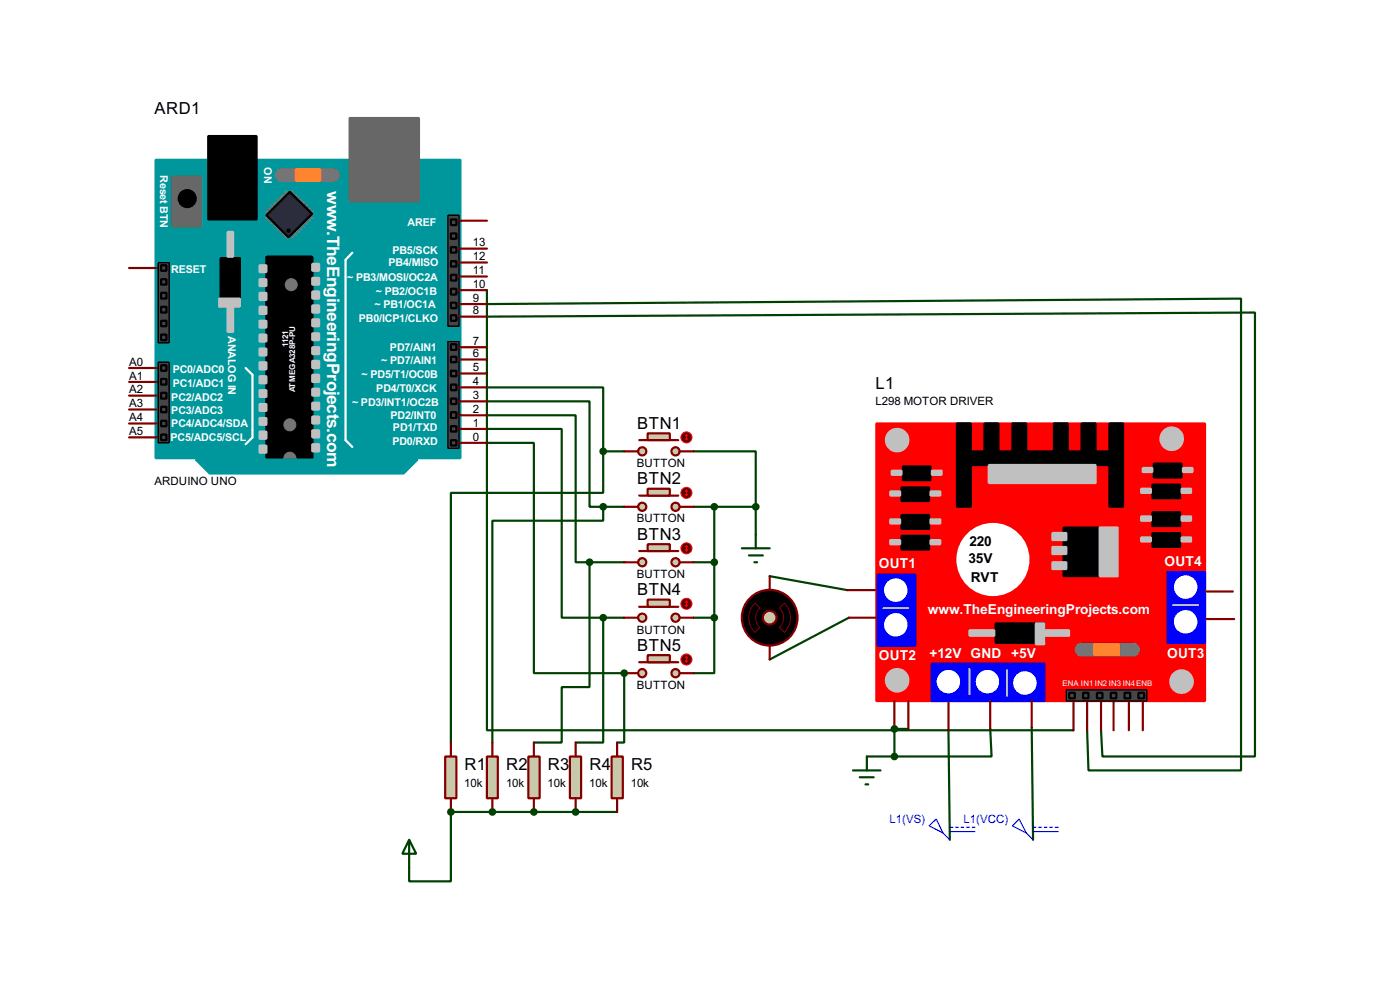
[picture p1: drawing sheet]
<svg xmlns="http://www.w3.org/2000/svg" width="256mm" height="180mm" viewBox="0 0 256 180" stroke-linecap="round" stroke-linejoin="round" font-family="sans-serif">
<path d="M89.2 81.1h8.6v42.1h16.6M127.1 82.6h11.4v10.2M127.1 92.8h11.4M130.9 92.8v20.3M138.5 92.8v5M127.1 102.9h3.8M127.1 113.1h3.8M130.9 113.1v10.1h-3.8M82.6 148.6v12.7h-7.6v-2.5" fill="none" stroke="#004000" stroke-width=".4"/>
<circle cx="82.6" cy="148.6" r=".2" fill="#004000"/>
<path d="M82.6 148.6h7.6" fill="none" stroke="#004000" stroke-width=".4"/>
<circle cx="90.2" cy="148.6" r=".2" fill="#004000"/>
<path d="M90.2 148.6h7.6" fill="none" stroke="#004000" stroke-width=".4"/>
<circle cx="97.8" cy="148.6" r=".2" fill="#004000"/>
<path d="M97.8 148.6h7.7" fill="none" stroke="#004000" stroke-width=".4"/>
<circle cx="105.5" cy="148.6" r=".2" fill="#004000"/>
<path d="M105.5 148.6h7.6" fill="none" stroke="#004000" stroke-width=".4"/>
<circle cx="114.4" cy="123.2" r=".2" fill="#004000"/>
<g fill="none" stroke="#004000" stroke-width=".4">
<path d="M89.2 78.5h13.7v34.6h7.6M89.2 76h16.3v26.9h2.5M89.2 73.5h18.8v19.3h2.5M89.2 70.9h21.3v11.7M110.5 92.8v2.5h-20.3v40.6M110.5 82.6v7.6h-27.9v45.7M110.5 92.8h3.9M110.5 82.6h3.9M108 102.9v22.9h-5.1v10.1h-5.1M108 102.9h6.4M110.5 113.1v22.8h-5M110.5 113.1h3.9"/>
<path d="M114.4 123.2v12.7h-1.3M163.9 133.4h2.5M173.8 133.7l.2 20M189 133.2l.3 20.5"/>
</g>
<circle cx="163.9" cy="133.4" r=".2" fill="#004000"/>
<path d="M89.2 53.1v80.6h107.5M89.2 55.7l138.2-1v86.3h-28l-.2-7.3M89.2 58l140.7-.8v81.3h-27.9l-.3-4.8M141 105.5l14.2 2.5M155.5 113.1l-14.5 7.6M158.8 138.5h5.1M163.9 133.4v5.1M181.4 133.4l.3 5.1h-17.8" fill="none" stroke="#004000" stroke-width=".4"/>
<path d="M28.5 29.3h55.9v54.6h-55.9z" fill="#00979c" stroke="#00979c" stroke-width=".4"/>
<g fill="#686767" stroke="#686767" stroke-width=".4">
<path d="M64.1 21.6h12.7v15.3h-12.7z"/>
<path d="M31.6 32.3h5.3v9.2h-5.3z"/>
</g>
<path d="M38.2 24.9h8.8v15.3h-8.8zM40.4 47.3h3.6v8.9h-3.6zM48.8 47h8.4v36.9h-8.4z" fill="#000" stroke="#000" stroke-width=".4"/>
<path d="M64.6 46.3l-1.3 1.3v33l1.3 1.2M45 67.4l1.3 1.2v11.5l-1.3 1.2" fill="none" stroke="#fff" stroke-width=".4"/>
<g fill="#c0c0c0" stroke="#c0c0c0" stroke-width=".4">
<path d="M57.2 48.3h1.3v1.3h-1.3z"/>
<path d="M57.2 50.9h1.3v1.2h-1.3z"/>
<path d="M57.2 53.4h1.3v1.3h-1.3z"/>
<path d="M57.2 55.9h1.3v1.3h-1.3z"/>
<path d="M57.2 58.5h1.3v1.2h-1.3z"/>
<path d="M57.2 61h1.3v1.3h-1.3z"/>
<path d="M57.2 63.6h1.3v1.2h-1.3z"/>
<path d="M57.2 66.1h1.3v1.3h-1.3z"/>
<path d="M57.2 68.6h1.3v1.3h-1.3z"/>
<path d="M57.2 71.2h1.3v1.2h-1.3z"/>
<path d="M57.2 73.7h1.3v1.3h-1.3z"/>
<path d="M57.2 76.3h1.3v1.2h-1.3z"/>
<path d="M57.2 78.8h1.3v1.3h-1.3z"/>
<path d="M57.2 81.3h1.3v1.3h-1.3z"/>
<path d="M47.6 48.6h1.2v1.2h-1.2z"/>
<path d="M47.6 51.1h1.2v1.3h-1.2z"/>
<path d="M47.6 53.6h1.2v1.3h-1.2z"/>
<path d="M47.6 56.2h1.2v1.3h-1.2z"/>
<path d="M47.6 58.7h1.2v1.3h-1.2z"/>
<path d="M47.6 61.3h1.2v1.2h-1.2z"/>
<path d="M47.6 63.8h1.2v1.3h-1.2z"/>
<path d="M47.6 66.3h1.2v1.3h-1.2z"/>
<path d="M47.6 68.9h1.2v1.3h-1.2z"/>
<path d="M47.6 71.4h1.2v1.3h-1.2z"/>
<path d="M47.6 74h1.2v1.2h-1.2z"/>
<path d="M47.6 76.5h1.2v1.3h-1.2z"/>
<path d="M47.6 79h1.2v1.3h-1.2z"/>
<path d="M47.6 81.6h1.2v1.3h-1.2z"/>
<path d="M40.2 54.7h3.8v1.5h-3.8z"/>
<path d="M41.7 42.5h1v4.5h-1z"/>
<path d="M41.7 56.2h1v4.6h-1z"/>
</g>
<circle cx="34.3" cy="36.4" r="1.55" fill="#000" stroke="#000" stroke-width=".4"/>
<path d="M51.6 32.1h9.4" fill="none" stroke="#757575" stroke-width="2.6"/>
<path d="M54.2 31h4.5v2.1h-4.5z" fill="#ff8000" stroke="#ff8000" stroke-width=".4"/>
<g fill="none" stroke="#808080" stroke-width=".45">
<path d="M48.8 38.7l.5 .5M49.3 38.2l.5 .5M49.3 39.4l-.5 .5M49.8 37.6l.5 .6M49.8 39.9l-.5 .5M50.3 37.1l.6 .5M50.9 36.6l.5 .5M51.4 36.1l.5 .5M51.9 35.6l.5 .5M52.4 35.1l.5 .5M53.6 35.1l-.5 .5M54.2 35.6l-.6 .5"/>
<path d="M54.7 36.1l-.5 .5M55.2 36.6l-.5 .5M55.7 37.1l-.5 .5M56.2 39.9l.5 .5M56.2 37.6l-.5 .6M56.7 39.4l.5 .5M56.7 38.2l-.5 .5M57.2 38.7l-.5 .5M50.3 40.4l-.5 .5M50.9 40.9l-.6 .6M51.4 41.5l-.5 .5M51.9 42l-.5 .5"/>
<path d="M52.4 42.5l-.5 .5M52.9 43l-.5 .5M53.1 43l.5 .5M53.6 42.5l.6 .5M54.2 42l.5 .5M54.7 41.5l.5 .5M55.2 40.9l.5 .6M55.7 40.4l.5 .5"/>
</g>
<path d="M53.1 35.1l4.1 4.1-4.3 4.3-4.1-4.1z" fill-rule="evenodd" fill="#2c2c2c" stroke="#000" stroke-width=".4"/>
<circle cx="52.8" cy="42.2" r=".3" fill="#000" stroke="#000" stroke-width=".18"/>
<path d="M82.1 39.4h2v20.3h-2z" fill="#464646" stroke="#000" stroke-width=".25"/>
<circle cx="53.1" cy="77.8" r="1.1" fill="#757575" stroke="#757575" stroke-width=".18"/>
<g fill="#464646" stroke="#000" stroke-width=".4">
<path d="M82.6 40.2h1v1h-1z"/>
<path d="M82.6 45.3h1v1h-1z"/>
<path d="M82.6 47.8h1v1h-1z"/>
<path d="M82.6 50.3h1v1.1h-1z"/>
<path d="M82.6 52.9h1v1h-1z"/>
<path d="M82.6 55.4h1v1h-1z"/>
<path d="M82.6 42.7h1v1h-1z"/>
<path d="M82.6 57.7h1v1h-1z"/>
</g>
<g fill="#757575" stroke="#757575" stroke-width=".18">
<circle cx="53.3" cy="52.1" r="1.1"/>
<circle cx="53.1" cy="83.9" r="1.1"/>
</g>
<path d="M35.9 84.1h40.6l-2.5 2.6h-35.6z" fill-rule="evenodd" fill="#00979c" stroke="#00979c" stroke-width=".4"/>
<g fill="#464646" stroke="#000" stroke-width=".25">
<path d="M29 48.1h2v14.7h-2z"/>
<path d="M82.1 62.5h2v19.6h-2z"/>
<path d="M29 66.3h2v14.8h-2z"/>
</g>
<g fill="#464646" stroke="#000" stroke-width=".4">
<path d="M29.5 51.1h1v1h-1z"/>
<path d="M29.5 56.2h1v1h-1z"/>
<path d="M29.5 61.3h1v1h-1z"/>
<path d="M29.5 58.7h1v1h-1z"/>
<path d="M29.5 53.6h1v1.1h-1z"/>
<path d="M29.5 48.6h1v1h-1z"/>
<path d="M82.6 63h1v1.1h-1z"/>
<path d="M82.6 65.3h1v1h-1z"/>
<path d="M82.6 67.9h1v1h-1z"/>
<path d="M82.6 70.4h1v1h-1z"/>
<path d="M82.6 73h1v1h-1z"/>
<path d="M82.6 75.5h1v1h-1z"/>
<path d="M82.6 78h1v1h-1z"/>
<path d="M82.6 80.6h1v1h-1z"/>
<path d="M29.5 66.9h1v1h-1z"/>
<path d="M29.5 69.4h1v1h-1z"/>
<path d="M29.5 71.9h1v1.1h-1z"/>
<path d="M29.5 74.5h1v1h-1z"/>
<path d="M29.5 77h1v1h-1z"/>
<path d="M29.5 79.6h1v1h-1z"/>
</g>
<g fill="none" stroke="#800000" stroke-width=".4">
<path d="M23.7 49.1h5.1M84.1 58h5.1M84.1 55.7h5.1M84.1 53.1h5.1M84.1 50.6h5.1M84.1 48.1h5.1M84.1 45.5h5.1M84.1 40.4h5.1M23.7 77.5h5.1M23.7 75h5.1M23.7 72.4h5.1M23.7 69.9h5.1"/>
<path d="M23.7 67.4h5.1M84.1 78.5h5.1M84.1 76h5.1M84.1 73.5h5.1M84.1 70.9h5.1M84.1 68.4h5.1M84.1 65.8h5.1M84.1 63.6h5.1M23.7 80.1h5.1M84.1 81.1h5.1"/>
</g>
<g fill="#c8c8aa" stroke="#800000" stroke-width=".4">
<circle cx="123.7" cy="82.6" r=".75"/>
<circle cx="117.6" cy="82.6" r=".75"/>
</g>
<path d="M117.1 80.6h7.2" fill="none" stroke="#800000" stroke-width=".4"/>
<path d="M118.7 79.3h4v1.3h-4z" fill="#c8c8aa" stroke="#800000" stroke-width=".4"/>
<path d="M114.4 82.6h2.5M124.5 82.6h2.6" fill="none" stroke="#800000" stroke-width=".4"/>
<circle cx="125.7" cy="80.1" r="1" fill="#400000" stroke="#f00" stroke-width=".2"/>
<path d="M125.8 79.6v1M125.8 79.6l-.3 .2M125.8 79.6l.2 .2M125.5 80.3l.3 .3M126 80.3l-.2 .3" fill="none" stroke="#f00" stroke-width=".2"/>
<path d="M138.5 97.8v2.6M135.9 100.4h5.1M137.2 101.7h2.6M138.2 102.9h.5" fill="none" stroke="#004000" stroke-width=".4"/>
<g fill="#c8c8aa" stroke="#800000" stroke-width=".4">
<circle cx="123.7" cy="92.8" r=".75"/>
<circle cx="117.6" cy="92.8" r=".75"/>
</g>
<path d="M117.1 90.7h7.2" fill="none" stroke="#800000" stroke-width=".4"/>
<path d="M118.7 89.5h4v1.2h-4z" fill="#c8c8aa" stroke="#800000" stroke-width=".4"/>
<path d="M114.4 92.8h2.5M124.5 92.8h2.6" fill="none" stroke="#800000" stroke-width=".4"/>
<circle cx="125.7" cy="90.2" r="1" fill="#400000" stroke="#f00" stroke-width=".2"/>
<path d="M125.5 90.5l.3 .2M125.8 89.7v1M125.8 89.7l-.3 .3M125.8 89.7l.2 .3M126 90.5l-.2 .2" fill="none" stroke="#f00" stroke-width=".2"/>
<g fill="#c8c8aa" stroke="#800000" stroke-width=".4">
<circle cx="123.7" cy="102.9" r=".75"/>
<circle cx="117.6" cy="102.9" r=".75"/>
</g>
<path d="M117.1 100.9h7.2" fill="none" stroke="#800000" stroke-width=".4"/>
<path d="M118.7 99.6h4v1.3h-4z" fill="#c8c8aa" stroke="#800000" stroke-width=".4"/>
<path d="M114.4 102.9h2.5M124.5 102.9h2.6" fill="none" stroke="#800000" stroke-width=".4"/>
<circle cx="125.7" cy="100.4" r="1" fill="#400000" stroke="#f00" stroke-width=".2"/>
<path d="M125.8 99.9v1M125.8 99.9l-.3 .2M125.8 99.9l.2 .2M125.5 100.6l.3 .3M126 100.6l-.2 .3" fill="none" stroke="#f00" stroke-width=".2"/>
<g fill="#c8c8aa" stroke="#800000" stroke-width=".4">
<circle cx="123.7" cy="113.1" r=".75"/>
<circle cx="117.6" cy="113.1" r=".75"/>
</g>
<path d="M117.1 111.1h7.2" fill="none" stroke="#800000" stroke-width=".4"/>
<path d="M118.7 109.8h4v1.3h-4z" fill="#c8c8aa" stroke="#800000" stroke-width=".4"/>
<path d="M114.4 113.1h2.5M124.5 113.1h2.6" fill="none" stroke="#800000" stroke-width=".4"/>
<circle cx="125.7" cy="110.5" r="1" fill="#400000" stroke="#f00" stroke-width=".2"/>
<path d="M125.5 110.8l.3 .3M125.8 110v1.1M125.8 110l-.3 .3M125.8 110l.2 .3M126 110.8l-.2 .3" fill="none" stroke="#f00" stroke-width=".2"/>
<g fill="#c8c8aa" stroke="#800000" stroke-width=".4">
<circle cx="123.7" cy="123.2" r=".75"/>
<circle cx="117.6" cy="123.2" r=".75"/>
</g>
<path d="M117.1 121.2h7.2" fill="none" stroke="#800000" stroke-width=".4"/>
<path d="M118.7 119.9h4v1.3h-4z" fill="#c8c8aa" stroke="#800000" stroke-width=".4"/>
<path d="M114.4 123.2h2.5M124.5 123.2h2.6" fill="none" stroke="#800000" stroke-width=".4"/>
<circle cx="125.7" cy="120.7" r="1" fill="#400000" stroke="#f00" stroke-width=".2"/>
<path d="M125.5 121l.3 .2M125.8 120.2v1M125.8 120.2l-.3 .3M125.8 120.2l.2 .3M126 121l-.2 .2" fill="none" stroke="#f00" stroke-width=".2"/>
<g fill="#004000" stroke="#004000" stroke-width=".4">
<circle cx="138.4" cy="92.8" r=".5"/>
<circle cx="130.8" cy="92.8" r=".5"/>
<circle cx="130.8" cy="102.9" r=".5"/>
<circle cx="130.8" cy="113.1" r=".5"/>
</g>
<path d="M81.6 138.5h2v7.6h-2z" fill="#c8c8aa" stroke="#800000" stroke-width=".4"/>
<path d="M82.6 135.9v2.6M82.6 146.1v2.5" fill="none" stroke="#800000" stroke-width=".4"/>
<path d="M89.2 138.5h2v7.6h-2z" fill="#c8c8aa" stroke="#800000" stroke-width=".4"/>
<path d="M90.2 135.9v2.6M90.2 146.1v2.5" fill="none" stroke="#800000" stroke-width=".4"/>
<path d="M96.8 138.5h2.1v7.6h-2.1z" fill="#c8c8aa" stroke="#800000" stroke-width=".4"/>
<path d="M97.8 135.9v2.6M97.8 146.1v2.5" fill="none" stroke="#800000" stroke-width=".4"/>
<path d="M104.4 138.5h2.1v7.6h-2.1z" fill="#c8c8aa" stroke="#800000" stroke-width=".4"/>
<path d="M105.5 135.9v2.6M105.5 146.1v2.5" fill="none" stroke="#800000" stroke-width=".4"/>
<path d="M112.1 138.5h2v7.6h-2z" fill="#c8c8aa" stroke="#800000" stroke-width=".4"/>
<path d="M113.1 135.9v2.6M113.1 146.1v2.5" fill="none" stroke="#800000" stroke-width=".4"/>
<path d="M75 153.7l1.3 2.6h-2.6zM75 153.7v5.1" fill="none" stroke="#004000" stroke-width=".4"/>
<g fill="#004000" stroke="#004000" stroke-width=".4">
<circle cx="82.6" cy="148.6" r=".5"/>
<circle cx="90.2" cy="148.6" r=".5"/>
<circle cx="97.8" cy="148.6" r=".5"/>
<circle cx="105.4" cy="148.6" r=".5"/>
<circle cx="114.3" cy="123.2" r=".5"/>
<circle cx="110.5" cy="113.1" r=".5"/>
<circle cx="108" cy="102.9" r=".5"/>
<circle cx="110.5" cy="92.8" r=".5"/>
<circle cx="110.5" cy="82.6" r=".5"/>
</g>
<path d="M160.6 77.5h60.2v50.8h-60.2z" fill="#f00" stroke="#f00" stroke-width=".4"/>
<g fill="#000" stroke="#000" stroke-width=".4">
<path d="M175.3 77.5h2.6v15.3h-2.6zM180.4 77.5h2.5v5.1h-2.5zM185.5 77.5h2.5v5.1h-2.5zM193.1 77.5h2.5v5.1h-2.5zM198.2 77.5h2.5v5.1h-2.5zM203.3 77.5h2.5v15.3h-2.5zM165.2 89.2h5v2.5h-5zM165.2 94.3h5v2.5h-5zM165.2 98.1h5v2.5h-5zM165.4 85.4h5.1v2.5h-5.1zM177.9 82.6h25.4v2.5h-25.4zM194.9 96.6h6.3v8.9h-6.3z"/>
<path d="M211.1 88.7h5.1v2.5h-5.1zM211.1 93.8h5.1v2.5h-5.1zM211.1 97.6h5.1v2.5h-5.1zM211.4 84.9h5.1v2.5h-5.1zM182.4 114.1h8.9v3.6h-8.9z"/>
</g>
<g fill="#c0c0c0" stroke="#c0c0c0" stroke-width=".4">
<path d="M216.7 85.7h1.8v.7h-1.8z"/>
<path d="M209.4 85.7h1.7v.7h-1.7z"/>
<path d="M216.5 89.5h1.7v.7h-1.7z"/>
<path d="M209.1 89.5h1.8v.7h-1.8z"/>
<path d="M216.5 94.5h1.7v.8h-1.7z"/>
<path d="M209.1 94.5h1.8v.8h-1.8z"/>
<path d="M216.5 98.4h1.7v.7h-1.7z"/>
<path d="M209.1 98.4h1.8v.7h-1.8z"/>
<path d="M181.2 85.1h19.5v3.3h-19.5z"/>
<path d="M170.7 86.2h1.8v.7h-1.8z"/>
<path d="M163.4 86.2h1.8v.7h-1.8z"/>
<path d="M170.5 90h1.8v.7h-1.8z"/>
<path d="M163.1 90h1.8v.7h-1.8z"/>
<path d="M170.5 95.1h1.8v.7h-1.8z"/>
<path d="M163.1 95.1h1.8v.7h-1.8z"/>
<path d="M170.5 98.9h1.8v.7h-1.8z"/>
<path d="M163.1 98.9h1.8v.7h-1.8z"/>
<path d="M192.8 97.6h2.6v1.3h-2.6z"/>
<path d="M192.8 100.1h2.6v1.3h-2.6z"/>
<path d="M192.8 102.9h2.6v1.3h-2.6z"/>
<path d="M201.5 96.6h3.3v8.9h-3.3z"/>
<path d="M189.8 114.1h1.5v3.8h-1.5z"/>
<path d="M177.6 115.4h4.6v1h-4.6z"/>
<path d="M191.3 115.4h4.6v1h-4.6z"/>
</g>
<path d="M198.2 118.9h9.4" fill="none" stroke="#757575" stroke-width="2.6"/>
<path d="M200.5 117.9h4.5v2h-4.5z" fill="#ff8000" stroke="#ff8000" stroke-width=".4"/>
<g fill="#00f" stroke="#00f" stroke-width=".4">
<path d="M213.9 104.7h6.9v13h-6.9z"/>
<path d="M160.8 105.2h6.9v13h-6.9z"/>
<path d="M170.7 121.5h20.6v6.8h-20.6z"/>
</g>
<g fill="#fff" stroke="#fff" stroke-width=".4">
<circle cx="217.2" cy="107.5" r="1.95"/>
<circle cx="217.2" cy="113.8" r="1.95"/>
<circle cx="164.1" cy="108" r="1.95"/>
<circle cx="164.1" cy="114.4" r="1.95"/>
<circle cx="180.9" cy="124.8" r="1.95"/>
<circle cx="173.7" cy="124.8" r="1.95"/>
<circle cx="187.7" cy="125" r="1.95"/>
<circle cx="181.9" cy="102.4" r="6.5"/>
</g>
<path d="M161.9 111.3h4.5M214.9 110.8h4.6M177.6 122.5v4.6M184.5 122.7v4.6" fill="none" stroke="#c0c0c0" stroke-width=".4"/>
<g fill="#c0c0c0" stroke="#c0c0c0" stroke-width=".4">
<circle cx="214.6" cy="80.3" r="2.05"/>
<circle cx="164.3" cy="80.6" r="2.05"/>
<circle cx="164.3" cy="124.5" r="2.05"/>
<circle cx="216.4" cy="124.8" r="2.05"/>
</g>
<path d="M195.4 126.3h14.7v2h-14.7z" fill="#464646" stroke="#000" stroke-width=".25"/>
<g fill="#464646" stroke="#000" stroke-width=".4">
<path d="M208.6 126.8h1v1h-1z"/>
<path d="M206 126.8h1.1v1h-1.1z"/>
<path d="M203.5 126.8h1v1h-1z"/>
<path d="M201 126.8h1v1h-1z"/>
<path d="M198.4 126.8h1v1h-1z"/>
<path d="M195.9 126.8h1v1h-1z"/>
</g>
<g fill="none" stroke="#800000" stroke-width=".4">
<path d="M155.2 108h5.1M155.5 113.1h5.1M220.8 108.3h5.1M221 113.3h5.1M163.9 128.3v5.1M166.4 128.3v5.1M173.8 128.6v5.1M181.4 128.3v5.1M189 128.1v5.1M196.7 128.6v5.1M199.2 128.6v5.1M201.7 128.6v5.1"/>
<path d="M204 128.6v5.1M206.8 128.6v5.1M209.4 128.6v5.1"/>
</g>
<g fill="none" stroke="#0000c0" stroke-width=".2">
<path d="M170.2 151.2l1.3-1.3 1.3 2.6zM172.8 152.5l1.2 1.2M174 151.4h.6M174 152.2h4.6M175.1 151.4h.5M176.1 151.4h.5M177.1 151.4h.5M178.1 151.4h.5M185.5 151.2l1.2-1.3 1.3 2.6zM188 152.5l1.3 1.2M189.3 151.4h.5M189.3 152.2h4.6"/>
<path d="M190.3 151.4h.5M191.3 151.4h.5M192.3 151.4h.5M193.3 151.4h.6"/>
</g>
<path d="M158.8 138.5v2.5M156.3 141h5M157.5 142.3h2.6M158.6 143.6h.5" fill="none" stroke="#004000" stroke-width=".4"/>
<g fill="#004000" stroke="#004000" stroke-width=".4">
<circle cx="163.8" cy="133.4" r=".5"/>
<circle cx="163.8" cy="138.5" r=".5"/>
</g>
<circle cx="141" cy="113.1" r="5.1" fill="#000" stroke="#800000" stroke-width=".4"/>
<path d="M138.3 110.4l.9 .9a2.54 2.54 0 0 0 0 3.6l-.9 .9a3.8 3.8 0 0 1 0-5.4zM142.8 111.3l.9-.9a3.8 3.8 0 0 1 0 5.4l-.9-.9a2.54 2.54 0 0 0 0-3.6z" fill="none" stroke="#800000" stroke-width=".18"/>
<circle cx="141" cy="113.1" r="1.25" fill="#c8c8aa" stroke="#800000" stroke-width=".4"/>
<path d="M141 105.5v2.5M141 118.2v2.5" fill="none" stroke="#800000" stroke-width=".4"/>
<g font-size="3.6" fill="#fff">
<text x="60" y="35" transform="rotate(90 60 35)">w</text>
<text x="60" y="42.3" transform="rotate(90 60 42.3)">.TheEngineeringProjects.com</text>
</g>
<g font-size="3.4">
<text x="28.3" y="20.8">ARD1</text>
<text x="160.4" y="71.2">L1</text>
<text x="116.7" y="78.5">BTN1</text>
<text x="116.7" y="88.7">BTN2</text>
<text x="116.7" y="98.8">BTN3</text>
<text x="116.7" y="109">BTN4</text>
<text x="116.7" y="119.1">BTN5</text>
<text x="85.1" y="141">R1</text>
<text x="92.8" y="141">R2</text>
<text x="100.4" y="141">R3</text>
<text x="108" y="141">R4</text>
<text x="115.6" y="141">R5</text>
</g>
<g font-size="2.8">
<text x="177.6" y="100">220</text>
<text x="177.4" y="103">35V</text>
<text x="177.8" y="106.6">RVT</text>
</g>
<g font-size="2.8" fill="#fff">
<text x="161" y="104">OUT1</text>
<text x="213.3" y="103.5">OUT4</text>
<text x="170" y="112.4">www.TheEngineeringProjects.com</text>
<text x="161" y="120.8">OUT2</text>
<text x="170.3" y="120.5">+12V GND +5V</text>
<text x="213.8" y="120.5">OUT3</text>
</g>
<g font-size="2.4">
<text x="86.7" y="47.6">12</text>
<text x="86.7" y="45.1">13</text>
<text x="86.7" y="52.7">10</text>
<text x="86.7" y="50.2">11</text>
<text x="86.7" y="57.5">8</text>
<text x="86.7" y="55.3">9</text>
<text x="86.7" y="65.4">6</text>
<text x="86.7" y="63.1">7</text>
<text x="23.7" y="72">A2</text>
<text x="23.7" y="69.5">A1</text>
<text x="23.7" y="67">A0</text>
<text x="86.7" y="70.5">4</text>
<text x="86.7" y="68">5</text>
<text x="23.7" y="77.1">A4</text>
<text x="23.7" y="74.6">A3</text>
<text x="86.7" y="75.6">2</text>
<text x="86.7" y="73">3</text>
<text x="160.4" y="74.1">L298 MOTOR DRIVER</text>
<text x="23.7" y="79.7">A5</text>
<text x="86.7" y="80.7">0</text>
<text x="86.7" y="78.1">1</text>
<text x="28.3" y="88.8">ARDUINO UNO</text>
<text x="116.7" y="85.5">BUTTON</text>
<text x="116.7" y="95.6">BUTTON</text>
<text x="116.7" y="105.8">BUTTON</text>
<text x="116.7" y="116">BUTTON</text>
<text x="116.7" y="126.1">BUTTON</text>
<text x="85.1" y="144">10k</text>
<text x="92.7" y="144">10k</text>
<text x="100.3" y="144">10k</text>
<text x="107.9" y="144">10k</text>
<text x="115.6" y="144">10k</text>
</g>
<g font-size="2.4" fill="#0000c0">
<text x="162.9" y="150.6">L1(VS)</text>
<text x="176.5" y="150.6">L1(VCC)</text>
</g>
<g font-size="2.2" fill="#fff">
<text x="29.4" y="32.1" transform="rotate(90 29.4 32.1)">Reset BTN</text>
<text x="48.4" y="30.6" transform="rotate(90 48.4 30.6)">ON</text>
<text x="74.6" y="41.3">AREF</text>
<text x="71.9" y="46.4">PB5/SCK</text>
<text x="31.3" y="50">RESET</text>
<text x="63.6" y="51.5">~ PB3/MOSI/OC2A</text>
<text x="68.9" y="54">~ PB2/OC1B</text>
<text x="71.2" y="48.7">PB4/MISO</text>
<text x="65.7" y="58.9">PB0/ICP1/CLKO</text>
<text x="68.6" y="56.3">~ PB1/OC1A</text>
<text x="41.8" y="61.5" transform="rotate(90 41.8 61.5)">ANALOG IN</text>
<text x="71.4" y="64.2">PD7/AIN1</text>
<text x="31.6" y="70.8">PC1/ADC1</text>
<text x="31.6" y="68.3">PC0/ADC0</text>
<text x="66.3" y="69.3">~ PD5/T1/OC0B</text>
<text x="68.9" y="71.8">PD4/T0/XCK</text>
<text x="69.9" y="66.7">~ PD7/AIN1</text>
<text x="31.4" y="75.8">PC3/ADC3</text>
<text x="31.4" y="73.3">PC2/ADC2</text>
<text x="64.5" y="74.4">~ PD3/INT1/OC2B</text>
<text x="71.5" y="76.7">PD2/INT0</text>
<text x="31.2" y="80.7">PC5/ADC5/SCL</text>
<text x="31.4" y="78.2">PC4/ADC4/SDA</text>
<text x="71.9" y="81.5">PD0/RXD</text>
<text x="72" y="78.9">PD1/TXD</text>
</g>
<g font-size="1.7" fill="#fff">
<text x="52.8" y="63.5" transform="rotate(-90 52.8 63.5)">1121</text>
<text x="54.1" y="71.8" transform="rotate(-90 54.1 71.8)">ATMEGA328P-PU</text>
</g>
<text font-size="1.6" fill="#fff" x="194.6" y="125.5">ENA IN1 IN2 IN3 IN4ENB</text>
</svg>
